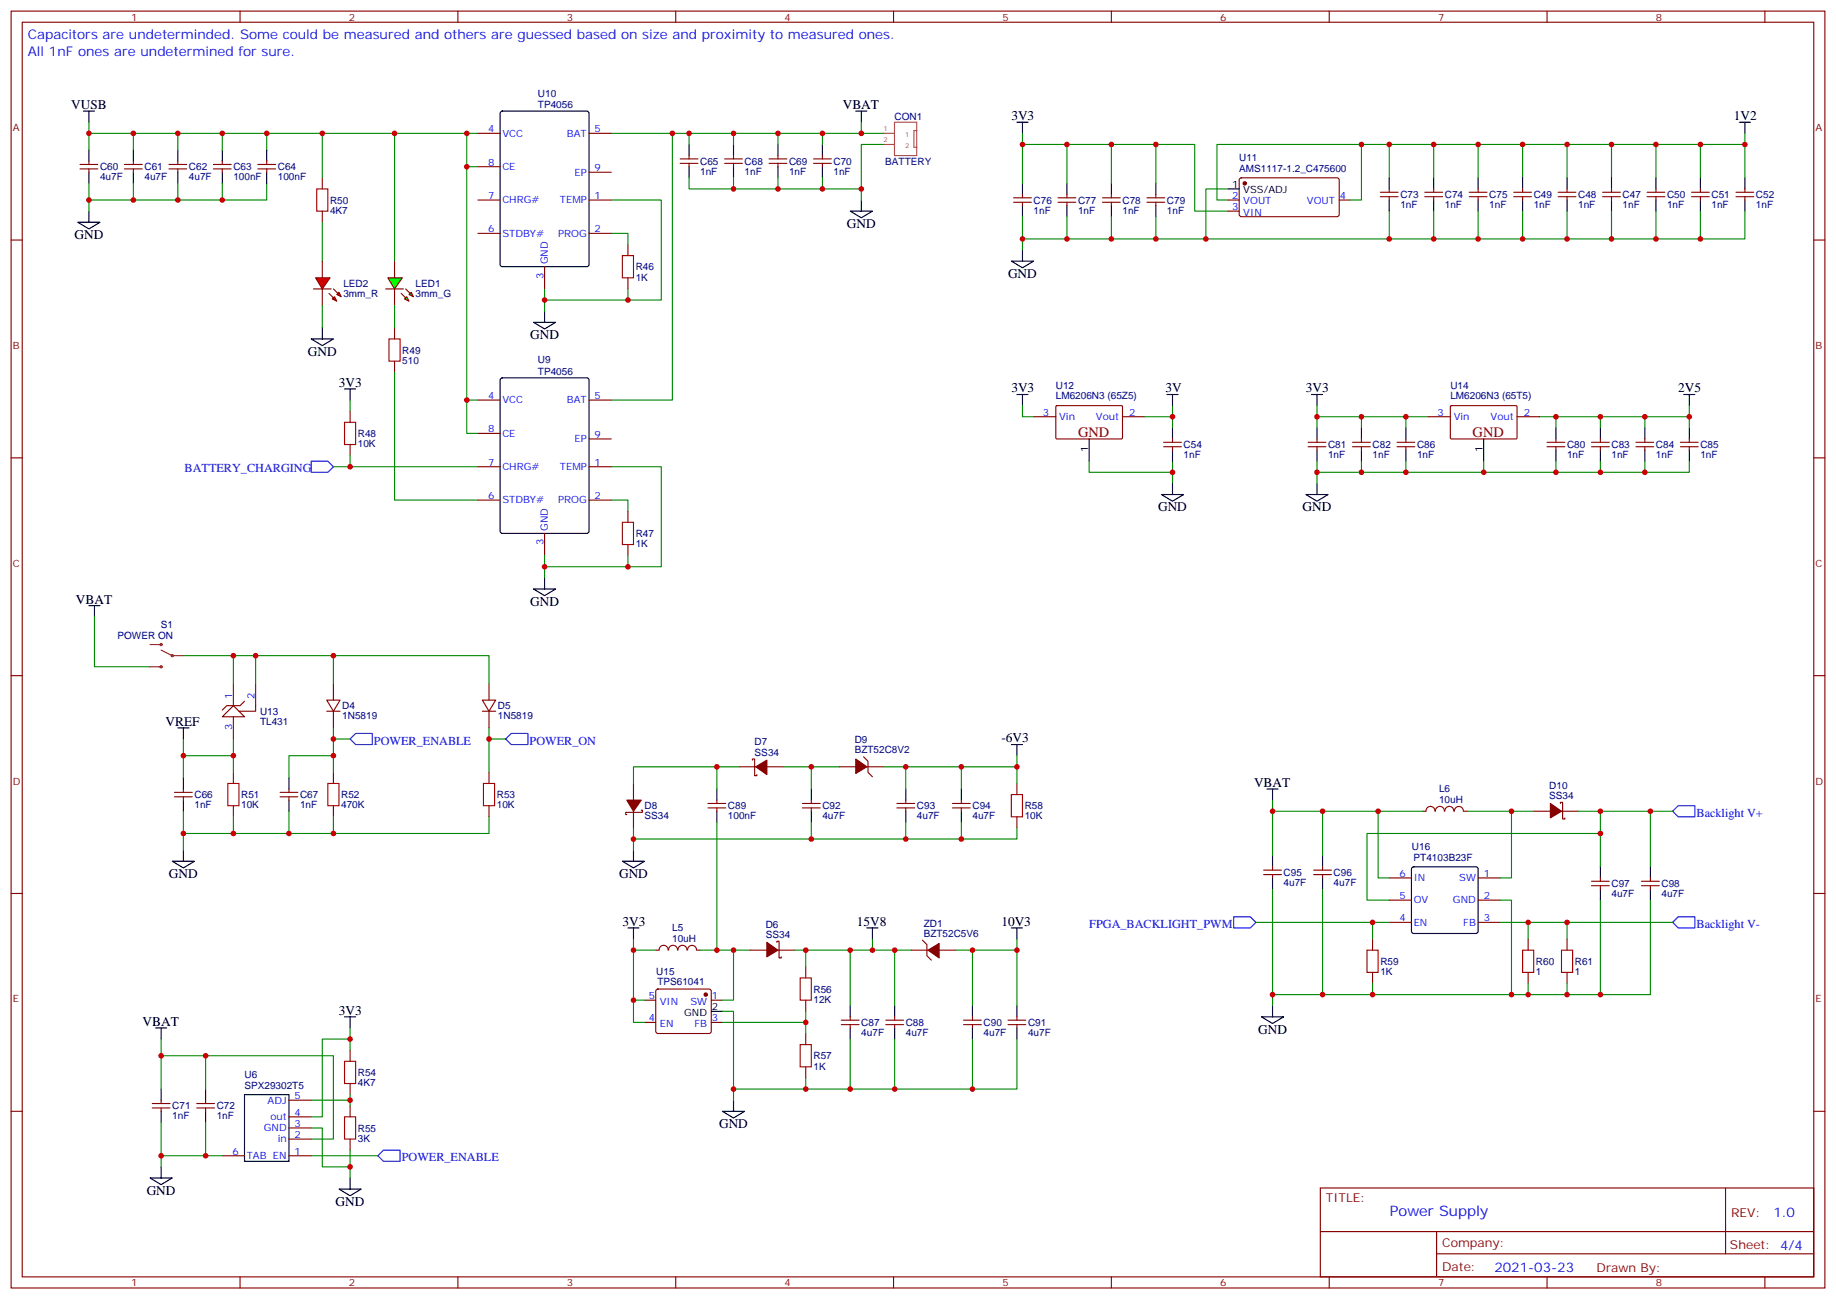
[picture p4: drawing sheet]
<svg xmlns="http://www.w3.org/2000/svg" width="583mm" height="413mm" viewBox="0 0 583 413" stroke-linecap="round" stroke-linejoin="round" font-family="sans-serif">
<g fill="none" stroke="#870000" stroke-width=".35">
<path d="M3.5 3.5h575.8v405.4h-575.8zM7.1 7.1h568.6v398.2h-568.6zM76.2 3.5v3.6M145.3 3.5v3.6M214.5 3.5v3.6M283.6 3.5v3.6M352.8 3.5v3.6M421.9 3.5v3.6M491.1 3.5v3.6M560.2 3.5v3.6M25.4 52.2h5.6M25.4 53.6h5.6"/>
<path d="M28.2 51.2v1M28.2 53.6v1.1M39.5 52.2h5.7M39.5 53.6h5.7M42.3 51.2v1M42.3 53.6v1.1M53.6 52.2h5.7M53.6 53.6h5.7M56.4 51.2v1M56.4 53.6v1.1M67.7 52.2h5.7M67.7 53.6h5.7"/>
<path d="M70.6 51.2v1M70.6 53.6v1.1M81.8 52.2h5.7M81.8 53.6h5.7M84.7 51.2v1M84.7 53.6v1.1M151.7 42.3h7M151.7 52.9h7M187 42.3h7M187 54.7h7M393.6 56.7l.5-.3 30.6 .1 .4 .7-.1 11.2-.6 .4-30.6-.1-.5-.6v-10.9zM483.3 60v1"/>
<path d="M497.4 60v1M511.5 60v1M525.6 60v1M539.8 60v1M553.9 60v1M3.5 76.2h3.6M151.7 63.5h7M151.7 74.1h7M187 63.5h7M187 74.1h7M199.3 77.6v3.5M389.8 63.5h3.5"/>
<path d="M389.8 67h3.5M425.1 63.5h3.5M480.5 61h5.6M480.5 62.4h5.6M483.3 62.4v1.1M494.6 61h5.6M494.6 62.4h5.6M497.4 62.4v1.1M508.7 61h5.6M508.7 62.4h5.6M511.5 62.4v1.1M522.8 61h5.7"/>
<path d="M522.8 62.4h5.7M525.6 62.4v1.1M536.9 61h5.7M536.9 62.4h5.7M539.8 62.4v1.1M551 61h5.7M551 62.4h5.7M553.9 62.4v1.1M575.7 76.2h3.6M172.9 84.7v7M199.3 88.2v3.5M111.1 130.5v3.6"/>
<path d="M151.7 127h7M151.7 137.6h7M187 127h7M187 139.3h7M328.1 132.3h7M335.2 128.9l.3-.1h20.6l.2 .3-.1 10.1-.2 .1h-20.7l-.2-.3zM356.3 132.3h7.1M372.2 139.3v1.1M3.5 145.3h3.6M111.1 141.1v3.5M151.7 148.2h7M151.7 158.8h7"/>
<path d="M187 148.2h7M187 158.8h7M369.4 140.4h5.6M369.4 141.8h5.6M372.2 141.8v1.1M575.7 145.3h3.6M172.9 169.3v7.1M199.3 162.3v3.5M199.3 172.9v3.5M3.5 214.5h3.6M575.7 214.5h3.6M3.5 283.6h3.6"/>
<path d="M575.7 283.6h3.6M3.5 352.8h3.6M91.7 358.1h7.1M91.7 349.3h7.1M91.7 354.5h7.1M575.7 352.8h3.6M70.6 366.9h7M91.7 366.9h7.1M91.7 361.6h7.1M419.1 377.1h156.6v28.2h-156.6zM547.7 377.1v20.9M419.1 391h156.5"/>
<path d="M456 398h119.6M456 391v14.1M76.2 405.3v3.6M145.3 405.3v3.6M214.5 405.3v3.6M283.6 405.3v3.6M352.8 405.3v3.6M421.9 405.3v3.6M491.1 405.3v3.6M560.2 405.3v3.6"/>
</g>
<path d="M283.9 38.8h7.1v10.6h-7.1zM280.5 42.3h3.4M280.5 45.9h3.4M291 41.5h-.9v5.2h.9" fill="none" stroke="#a64a4a" stroke-width=".35"/>
<circle cx="395.1" cy="58.2" r=".53" fill="#870000" stroke="#870000" stroke-width=".35"/>
<g fill="none" stroke="#000" stroke-width=".35">
<path d="M26.5 35.3h3.5M28.2 35.3v3.5M159 35.5l.5-.2h26.8l.6 .4 .1 48.3-.5 .6-27 .1-.7-.5-.1-48.2zM271.6 35.3h3.6M273.4 35.3v3.5M552.1 38.8h3.5M553.9 38.8v3.5M28.2 47.6v3.6M28.2 54.7v3.5M42.3 47.6v3.6M42.3 54.7v3.5M56.4 47.6v3.6"/>
<path d="M56.4 54.7v3.5M70.6 47.6v3.6M70.6 54.7v3.5M84.7 47.6v3.6M84.7 54.7v3.5M389.8 60h3.5M483.3 56.4v3.6M497.4 56.4v3.6M511.5 56.4v3.6M525.6 56.4v3.6M539.8 56.4v3.6M553.9 56.4v3.6"/>
<path d="M24.7 70.6h7l-3.5 2.1zM28.2 67v3.6M269.9 67h7l-3.5 2.1zM273.4 63.5v3.5M483.3 63.5v3.5M497.4 63.5v3.5M511.5 63.5v3.5M525.6 63.5v3.5M539.8 63.5v3.5M553.9 63.5v3.5M172.9 98.8v3.5M169.3 102.3h7.1l-3.5 2.1z"/>
<path d="M109.4 123.5h3.5M111.1 123.5v3.5M159 120.2l.5-.3h26.8l.6 .5 .1 48.2-.5 .7h-27l-.7-.4-.1-48.2zM322.8 125.2h3.5M324.6 125.2v3.6M345.7 139.3v7.1M370.4 125.2h3.5M372.2 125.2v3.6M372.2 135.8v3.5M368.7 157h7l-3.5 2.1zM372.2 142.9v3.5M372.2 153.5v3.5"/>
<path d="M169.3 187h7.1l-3.5 2.1zM172.9 183.4v3.6M56.4 231.1h3.6M58.2 231.1v3.5M77.6 347.5h14.1v21.2h-14.1z"/>
</g>
<g fill="none" stroke="#008700" stroke-width=".35">
<path d="M28.2 38.8v8.8M273.4 38.8v3.5M28.2 58.2v8.8M28.2 42.3h123.5M42.3 42.3v5.3M42.3 58.2v5.3M56.4 42.3v5.3M56.4 58.2v5.3M70.6 42.3v5.3M70.6 58.2v5.3M84.7 58.2v5.3h-56.5M84.7 42.3v5.3"/>
<path d="M148.2 42.3v95.3h3.5M148.2 52.9h3.5M194 42.3h86.5M213.4 42.3v84.7h-19.4M280.5 45.9h-7.1v17.6M483.3 45.9v10.5M497.4 45.9v10.5M511.5 45.9v10.5M525.6 45.9v10.5M539.8 45.9v10.5M194 74.1h5.3v3.5M483.3 67v8.8"/>
<path d="M497.4 67v8.8M511.5 67v8.8M525.6 67v8.8M539.8 67v8.8M553.9 67v8.8h-229.3M172.9 91.7v7.1M199.3 91.7v3.6h-26.4M111.1 127v3.5M148.2 127h3.5M324.6 128.8v3.5h3.5M363.4 132.3h8.8M372.2 128.8v7"/>
<path d="M105.8 148.2h45.9M111.1 144.6v3.6M194 158.8h5.3v3.5M345.7 146.4v3.5h26.5M372.2 146.4v7.1M172.9 176.4v7M199.3 176.4v3.5h-26.4"/>
</g>
<path d="M197.6 81.1h3.5v7.1h-3.5zM109.4 134.1h3.5v7h-3.5zM197.6 165.8h3.5v7.1h-3.5z" fill="none" stroke="#a10000" stroke-width=".35"/>
<path d="M98.8 146.4h5.3l1.7 1.8-1.7 1.7h-5.3z" fill="none" stroke="#00f" stroke-width=".35"/>
<path d="M123.1 88.2h4.6l-2.5 3.5z" fill="#0f0" stroke="#870000" stroke-width=".35"/>
<path d="M122.4 91.7h5.7z" fill="#f00" stroke="#870000" stroke-width=".35"/>
<g fill="#870000" stroke="#870000" stroke-width=".35">
<path d="M128.8 91.7l1.4 1.4z"/>
<path d="M127.4 93.1l1.4 1.4z"/>
</g>
<g fill="#0f0" stroke="#870000" stroke-width=".35">
<path d="M129.8 93.5l.7-.7 .7 1.4z"/>
<path d="M129.1 94.2l.7 1.4-1.4-.7z"/>
</g>
<path d="M125.2 82.9v5.3M125.2 91.7v5.3M125.2 104.1v3.5M125.2 114.7v3.5" fill="none" stroke="#870000" stroke-width=".35"/>
<path d="M125.2 42.3v40.6M194 63.5h15.9v31.8h-10.6M125.2 97v7.1M125.2 118.2v40.6h26.5M194 148.2h15.9v31.7h-10.6" fill="none" stroke="#008700" stroke-width=".35"/>
<path d="M123.5 107.6h3.5v7.1h-3.5z" fill="none" stroke="#a10000" stroke-width=".35"/>
<g fill="#f00" stroke="#870000" stroke-width=".35">
<path d="M100.2 88.2h4.6l-2.5 3.5z"/>
<path d="M99.5 91.7h5.6z"/>
</g>
<g fill="#870000" stroke="#870000" stroke-width=".35">
<path d="M105.8 91.7l1.4 1.4z"/>
<path d="M104.4 93.1l1.4 1.4z"/>
</g>
<g fill="#f00" stroke="#870000" stroke-width=".35">
<path d="M106.9 93.5l.7-.7 .7 1.4z"/>
<path d="M106.2 94.2l.7 1.4-1.4-.7z"/>
</g>
<path d="M102.3 56.4v3.6M102.3 67v3.6M102.3 82.9v5.3M102.3 91.7v5.3M105.8 217v5.3M155.2 217v5.3M103.7 222.3h4.2l-2.1 3.5zM103.7 225.8h4.2M105.8 225.8v5.3M153.1 222.3h4.2l-2.1 3.5zM153.1 225.8h4.2M155.2 225.8v5.3" fill="none" stroke="#870000" stroke-width=".35"/>
<path d="M100.5 60h3.6v7h-3.6z" fill="none" stroke="#a10000" stroke-width=".35"/>
<path d="M102.3 42.3v14.1M102.3 70.6v12.3M102.3 97v7.1M30 195.8v15.9h17.6" fill="none" stroke="#008700" stroke-width=".35"/>
<path d="M98.8 107.6h7l-3.5 2.1zM102.3 104.1v3.5M28.2 192.3h3.5M30 192.3v3.5" fill="none" stroke="#000" stroke-width=".35"/>
<g fill="none" stroke="#8c2424" stroke-width=".35">
<path d="M47.6 211.7h3.6M47.6 204.6h3.6M51.2 206.4l3.5 1.7h3.5"/>
<circle cx="51.2" cy="204.6" r=".35"/>
<circle cx="51.2" cy="211.7" r=".35"/>
<circle cx="54.7" cy="208.1" r=".35"/>
</g>
<path d="M74.1 224l3.5 3.5h-7z" fill="#fff" stroke="#870000" stroke-width=".35"/>
<g fill="none" stroke="#870000" stroke-width=".35">
<path d="M215.9 50.4h5.6M215.9 51.9h5.6M218.7 49.4v1M218.7 51.9v1M230 50.4h5.7M230 51.9h5.7M232.8 49.4v1M232.8 51.9v1M244.1 50.4h5.7M244.1 51.9h5.7M246.9 49.4v1M246.9 51.9v1"/>
<path d="M258.2 50.4h5.7M258.2 51.9h5.7M261.1 49.4v1M261.1 51.9v1M441 60v1M455.1 60v1M469.2 60v1M321.7 62.8h5.7M321.7 64.2h5.7M324.6 61.7v1.1M324.6 64.2v1.1M335.8 62.8h5.7"/>
<path d="M335.8 64.2h5.7M338.7 61.7v1.1M338.7 64.2v1.1M350 62.8h5.6M350 64.2h5.6M352.8 61.7v1.1M352.8 64.2v1.1M364.1 62.8h5.6M364.1 64.2h5.6M366.9 61.7v1.1M366.9 64.2v1.1M438.1 61h5.7"/>
<path d="M438.1 62.4h5.7M441 62.4v1.1M452.3 61h5.6M452.3 62.4h5.6M455.1 62.4v1.1M466.4 61h5.6M466.4 62.4h5.6M469.2 62.4v1.1M418 139.3v1.1M432.2 139.3v1.1M453.3 132.3h7.1M460.4 128.9l.3-.1h20.7l.1 .3v10.1l-.3 .1h-20.7l-.1-.3z"/>
<path d="M481.5 132.3h7.1M493.9 139.3v1.1M508 139.3v1.1M522.1 139.3v1.1M536.2 139.3v1.1M415.2 140.4h5.7M415.2 141.8h5.7M418 141.8v1.1M429.3 140.4h5.7M429.3 141.8h5.7M432.2 141.8v1.1M491.1 140.4h5.6"/>
<path d="M491.1 141.8h5.6M493.9 141.8v1.1M505.2 140.4h5.6M505.2 141.8h5.6M508 141.8v1.1M519.3 140.4h5.6M519.3 141.8h5.6M522.1 141.8v1.1M533.4 140.4h5.6M533.4 141.8h5.6M536.2 141.8v1.1M74.1 217v7"/>
<path d="M81.1 217v8.8h-5.3M74.1 227.5v7.1M77.6 222.6l-1.4 1.4h-4.2l-1.4 1.4M55.4 251.5h5.6M55.4 252.9h5.6M58.2 250.5v1M58.2 252.9v1.1M74.1 245.2v3.5M74.1 255.8v3.5M88.9 251.5h5.6M88.9 252.9h5.6M91.7 250.5v1"/>
<path d="M91.7 252.9v1.1M105.8 245.2v3.5M105.8 255.8v3.5M155.2 245.2v3.5M155.2 255.8v3.5M246.6 299.2v-.4h.7v5.3h.7v-.4M204.6 317.5h3.5M208.4 314.2l.4-.2h16.3l.5 .2 .2 .5v12.7l-.3 .5-.4 .2h-16.3l-.5-.3-.2-.4v-12.7zM225.8 317.5h3.5M238.1 301.6h5.3M246.9 301.6h5.3M111.1 333.4v3.5"/>
<path d="M204.6 324.6h3.5M225.8 324.6h3.5M48.3 350.3h5.7M48.3 351.7h5.7M51.2 349.3v1M51.2 351.7v1.1M62.4 350.3h5.7M62.4 351.7h5.7M65.3 349.3v1M65.3 351.7v1.1M111.1 344v3.5M111.1 351v3.5"/>
<path d="M111.1 361.6v3.5"/>
</g>
<g fill="none" stroke="#000" stroke-width=".35">
<path d="M322.8 38.8h3.5M324.6 38.8v3.5M218.7 45.9v3.5M218.7 52.9v3.5M232.8 45.9v3.5M232.8 52.9v3.5M246.9 45.9v3.5M246.9 52.9v3.5M261.1 45.9v3.5M261.1 52.9v3.5M324.6 58.2v3.5M338.7 58.2v3.5"/>
<path d="M352.8 58.2v3.5M366.9 58.2v3.5M441 56.4v3.6M455.1 56.4v3.6M469.2 56.4v3.6M324.6 65.3v3.5M324.6 79.4v3.5M338.7 65.3v3.5M352.8 65.3v3.5M366.9 65.3v3.5M441 63.5v3.5M455.1 63.5v3.5"/>
<path d="M469.2 63.5v3.5M321 82.9h7.1l-3.5 2.1zM416.3 125.2h3.5M418 125.2v3.6M418 135.8v3.5M432.2 135.8v3.5M471 139.3v7.1M493.9 135.8v3.5M508 135.8v3.5M522.1 135.8v3.5M534.5 125.2h3.5M536.2 125.2v3.6"/>
<path d="M536.2 135.8v3.5M414.5 157h7.1l-3.6 2.1zM418 142.9v3.5M418 153.5v3.5M432.2 142.9v3.5M493.9 142.9v3.5M508 142.9v3.5M522.1 142.9v3.5M536.2 142.9v3.5M58.2 246.9v3.6M58.2 254v3.5M91.7 246.9v3.6"/>
<path d="M91.7 254v3.5M54.7 273.4h7l-3.5 2.1zM58.2 269.9v3.5M49.4 326.3h3.5M51.2 326.3v3.5M109.4 322.8h3.5M111.1 322.8v3.5M225.8 321h3.5M51.2 345.7v3.6M51.2 352.8v3.5M65.3 345.7v3.6M65.3 352.8v3.5"/>
<path d="M47.6 373.9h7.1l-3.5 2.2zM51.2 370.4v3.5M107.6 377.5h7.1l-3.6 2.1zM111.1 373.9v3.6"/>
</g>
<path d="M72.3 248.7h3.5v7.1h-3.5zM104.1 248.7h3.5v7.1h-3.5zM153.5 248.7h3.5v7.1h-3.5zM109.4 336.9h3.5v7.1h-3.5zM109.4 354.5h3.5v7.1h-3.5z" fill="none" stroke="#a10000" stroke-width=".35"/>
<g fill="none" stroke="#008700" stroke-width=".35">
<path d="M218.7 56.4v3.6h54.7M218.7 42.3v3.6M232.8 42.3v3.6M232.8 56.4v3.6M246.9 42.3v3.6M246.9 56.4v3.6M261.1 42.3v3.6M261.1 56.4v3.6M324.6 45.9h54.6v21.1h10.6M324.6 42.3v15.9M338.7 45.9v12.3M352.8 45.9v12.3"/>
<path d="M366.9 45.9v12.3M389.8 60h-7v15.8M432.2 45.9v17.6h-3.6M441 45.9v10.5M455.1 45.9v10.5M469.2 45.9v10.5M553.9 45.9h-167.6v17.6h3.5M553.9 42.3v14.1M324.6 68.8v10.6M338.7 68.8v7M352.8 68.8v7M366.9 68.8v7"/>
<path d="M441 67v8.8M455.1 67v8.8M469.2 67v8.8M418 132.3h35.3M418 128.8v7M432.2 132.3v3.5M488.6 132.3h47.6M493.9 132.3v3.5M508 132.3v3.5M522.1 132.3v3.5M536.2 128.8v7M418 146.4v7.1"/>
<path d="M432.2 146.4v3.5M471 146.4v3.5M493.9 146.4v3.5M508 146.4v3.5M522.1 146.4v3.5M536.2 146.4v3.5h-118.2M58.2 208.1h97v8.9M74.1 208.1v8.9M81.1 208.1v8.9M105.8 208.1v8.9M58.2 234.6v12.3M58.2 239.9h15.9"/>
<path d="M74.1 234.6v10.6M105.8 239.9h-14.1v7M105.8 231.1v14.1M105.8 234.6h5.3M155.2 234.6h5.3M155.2 231.1v14.1M58.2 257.5v12.4M74.1 259.3v5.3M91.7 257.5v7.1M105.8 259.3v5.3M155.2 259.3v5.3h-97M51.2 335.1h54.6v26.5h-7"/>
<path d="M51.2 329.8v15.9M65.3 335.1v10.6M111.1 329.8h-8.8v24.7h-3.5M111.1 326.3v7.1M51.2 356.3v14.1M65.3 356.3v10.6M98.8 358.1h3.5v12.3h8.8M98.8 349.3h12.3M111.1 347.5v3.5M51.2 366.9h19.4M98.8 366.9h21.1M111.1 365.1v8.8"/>
</g>
<path d="M111.1 234.6l1.8-1.8h5.3v3.6h-5.3zM162.3 232.8h5.3v3.6h-5.3l-1.8-1.8zM121.7 365.1h5.3v3.6h-5.3l-1.8-1.8z" fill="none" stroke="#00f" stroke-width=".35"/>
<g fill="#870000" stroke="#870000" stroke-width=".35">
<path d="M243.4 299.2l3.5 2.4-3.5 2.1z"/>
<circle cx="224" cy="315.7" r=".53"/>
</g>
<path d="M448.3 275.4l.4-.2h19.8l.5 .2 .2 .5v19.7l-.2 .5-.5 .2h-19.8l-.5-.2-.2-.5v-19.7z" fill="#fff" stroke="#000" stroke-width=".35"/>
<g fill="none" stroke="#870000" stroke-width=".35">
<path d="M446.3 139.3v1.1M443.4 140.4h5.7M443.4 141.8h5.7M446.3 141.8v1.1M201.1 248.7v5.3M201.1 257.5v5.3M203.6 257.2h.3v.7h-5.3v.7h.4M224.7 255.1h5.7M224.7 256.5h5.7M227.5 254v1.1M227.5 256.5v1M234.6 243.4h5.3"/>
<path d="M238.8 241.3v-.4h.7v5.3h.7v-.3M243.4 243.4h5.3M254.7 255.1h5.6M254.7 256.5h5.6M257.5 254v1.1M257.5 256.5v1M266.3 243.4h5.3M274.1 240.2l1.4 1.5v3.5l1.4 1.4M275.2 243.4h5.3M284.7 255.1h5.6M284.7 256.5h5.6M287.5 254v1.1"/>
<path d="M287.5 256.5v1M302.3 255.1h5.7M302.3 256.5h5.7M305.2 254v1.1M305.2 256.5v1M322.8 248.7v3.5M322.8 259.3v3.5M455.5 257.5a1.41 1.41 0 0 0-1.4-1.5 1.41 1.41 0 0 0-1.4 1.5h-1.1M455.6 257.5a1.41 1.41 0 0 1 1.5-1.5 1.41 1.41 0 0 1 1.4 1.5M458.6 257.5a1.41 1.41 0 0 1 1.4-1.5 1.41 1.41 0 0 1 1.4 1.5M461.7 257.5a1.41 1.41 0 0 1 1.4-1.5 1.41 1.41 0 0 1 1.4 1.5M464.6 257.5h1.1"/>
<path d="M486.8 257.5h5.3M495.3 255.1v-.4h.7v5.3h.7v-.4M495.7 257.5h5.2M401.1 276.2h5.7M401.1 277.6h5.7M403.9 275.2v1M403.9 277.6v1.1M417 276.2h5.6M417 277.6h5.6M419.8 275.2v1M419.8 277.6v1.1M441 278.7h7"/>
<path d="M469.2 278.7h7M505.2 279.8h5.6M508 278.7v1.1M521.1 279.8h5.6M523.9 278.7v1.1M292.8 298.5l1.4 1.4v3.5l1.4 1.4M435.7 298.1v3.5M441 285.8h7M441 292.8h7M469.2 285.8h7M469.2 292.8h7M485.1 298.1v3.5"/>
<path d="M497.4 298.1v3.5M505.2 281.2h5.6M508 281.2v1M521.1 281.2h5.6M523.9 281.2v1M208.1 301.6h1.1M209.2 301.6a1.41 1.41 0 0 1 1.4-1.5 1.41 1.41 0 0 1 1.4 1.5M212.2 301.6a1.41 1.41 0 0 1 1.4-1.5 1.41 1.41 0 0 1 1.4 1.5M215.2 301.6a1.41 1.41 0 0 1 1.4-1.5 1.41 1.41 0 0 1 1.4 1.5M218.3 301.6a1.41 1.41 0 0 1 1.4-1.5 1.41 1.41 0 0 1 1.4 1.5M221.2 301.6h1M255.8 306.9v3.5"/>
<path d="M255.8 317.5v3.5M289.3 301.6h5.3M298.1 301.6h5.3M435.7 308.7v3.5M485.1 308.7v3.5M497.4 308.7v3.5M255.8 328.1v3.5M255.8 338.7v3.5M267.1 323.9h5.6M267.1 325.3h5.6M269.9 322.8v1.1M269.9 325.3v1"/>
<path d="M281.2 323.9h5.6M281.2 325.3h5.6M284 322.8v1.1M284 325.3v1M305.9 323.9h5.6M305.9 325.3h5.6M308.7 322.8v1.1M308.7 325.3v1M320 323.9h5.6M320 325.3h5.6M322.8 322.8v1.1M322.8 325.3v1"/>
</g>
<g fill="none" stroke="#000" stroke-width=".35">
<path d="M446.3 135.8v3.5M446.3 142.9v3.5M321 236.4h3.6M322.8 236.4v3.5M227.5 250.5v3.5M227.5 257.5v3.6M257.5 250.5v3.5M257.5 257.5v3.6M287.5 250.5v3.5M287.5 257.5v3.6M305.2 250.5v3.5M305.2 257.5v3.6"/>
<path d="M402.2 250.5h3.5M403.9 250.5v3.5M197.6 273.4h7l-3.5 2.1zM201.1 269.9v3.5M403.9 271.6v3.6M403.9 278.7v3.5M419.8 271.6v3.6M419.8 278.7v3.5M508 275.2v3.5M523.9 275.2v3.5M199.3 294.6h3.5M201.1 294.6v3.5"/>
<path d="M275.2 294.6h3.5M276.9 294.6v3.5M321 294.6h3.6M322.8 294.6v3.5M508 282.2v3.6M523.9 282.2v3.6M269.9 319.3v3.5M284 319.3v3.5M308.7 319.3v3.5M322.8 319.3v3.5M403.9 319.3v3.5M269.9 326.3v3.5"/>
<path d="M284 326.3v3.5M308.7 326.3v3.5M322.8 326.3v3.5M400.4 322.8h7.1l-3.6 2.1zM229.3 352.8h7.1l-3.6 2.1zM232.8 349.3v3.5"/>
</g>
<g fill="none" stroke="#008700" stroke-width=".35">
<path d="M446.3 132.3v3.5M446.3 146.4v3.5M322.8 239.9v8.8M227.5 243.4v7.1M234.6 243.4h-33.5v5.3M248.7 243.4h17.6M257.5 243.4v7.1M280.5 243.4h42.3M287.5 243.4v7.1M305.2 243.4v7.1M403.9 254v17.6M403.9 257.5h47.7"/>
<path d="M419.8 257.5v14.1M437.4 257.5v21.2h3.6M465.7 257.5h21.1M479.8 257.5v21.2h-3.6M500.9 257.5h30M508 257.5v17.7M523.9 257.5v17.7M201.1 262.8v7.1M227.5 261.1v40.5M257.5 261.1v5.2M287.5 261.1v5.2M305.2 261.1v5.2"/>
<path d="M322.8 262.8v3.5h-121.7M508 264.6h-74.1v21.2h7.1M201.1 298.1v26.5h3.5M276.9 298.1v3.5M322.8 298.1v21.2M398.6 292.8h42.4M403.9 282.2v37.1M419.8 282.2v33.5M435.7 292.8v5.3M476.2 285.8h3.6v29.9M476.2 292.8h54.7M485.1 292.8v5.3"/>
<path d="M497.4 292.8v5.3M508 285.8v29.9M523.9 285.8v29.9h-120M201.1 317.5h3.5M201.1 301.6h7M222.2 301.6h15.9M232.8 301.6v15.9h-3.5M252.2 301.6h37.1M255.8 301.6v5.3M269.9 301.6v17.7M284 301.6v17.7M303.4 301.6h19.4"/>
<path d="M308.7 301.6v17.7M435.7 312.2v3.5M485.1 312.2v3.5M497.4 312.2v3.5M229.3 321h3.5v28.3M229.3 324.6h26.5M255.8 321v7.1M269.9 329.8v15.9M284 329.8v15.9M308.7 329.8v15.9M322.8 329.8v15.9h-90M255.8 342.2v3.5"/>
</g>
<path d="M321 252.2h3.6v7.1h-3.6zM254 310.4h3.5v7.1h-3.5zM433.9 301.6h3.5v7.1h-3.5zM483.3 301.6h3.5v7.1h-3.5zM495.7 301.6h3.5v7.1h-3.5zM254 331.6h3.5v7.1h-3.5z" fill="none" stroke="#a10000" stroke-width=".35"/>
<g fill="#870000" stroke="#870000" stroke-width=".35">
<path d="M294.6 301.6l3.5-2.1v4.6z"/>
<path d="M239.9 243.4l3.5-2.1v4.6z"/>
<path d="M199 254h4.6l-2.5 3.5z"/>
<path d="M271.6 240.9l3.6 2.5-3.6 2.1z"/>
<path d="M492.1 255.1l3.6 2.4-3.6 2.1z"/>
</g>
<path d="M532.7 255.8h5.3v3.5h-5.3l-1.8-1.8zM391.6 291h5.3l1.7 1.8-1.7 1.8h-5.3zM532.7 291h5.3v3.6h-5.3l-1.8-1.8z" fill="none" stroke="#00f" stroke-width=".35"/>
<g fill="#c00">
<circle cx="511.5" cy="75.8" r=".88"/>
<circle cx="497.4" cy="75.8" r=".88"/>
<circle cx="525.6" cy="75.8" r=".88"/>
<circle cx="539.8" cy="75.8" r=".88"/>
<circle cx="372.2" cy="132.3" r=".88"/>
<circle cx="372.2" cy="149.9" r=".88"/>
<circle cx="28.2" cy="63.5" r=".88"/>
<circle cx="42.3" cy="63.5" r=".88"/>
<circle cx="273.4" cy="42.3" r=".88"/>
<circle cx="70.6" cy="63.5" r=".88"/>
<circle cx="56.4" cy="63.5" r=".88"/>
<circle cx="213.4" cy="42.3" r=".88"/>
<circle cx="172.9" cy="95.2" r=".88"/>
<circle cx="172.9" cy="179.9" r=".88"/>
<circle cx="28.2" cy="42.3" r=".88"/>
<circle cx="56.4" cy="42.3" r=".88"/>
<circle cx="42.3" cy="42.3" r=".88"/>
<circle cx="70.6" cy="42.3" r=".88"/>
<circle cx="84.7" cy="42.3" r=".88"/>
<circle cx="111.1" cy="148.2" r=".88"/>
<circle cx="125.2" cy="42.3" r=".88"/>
<circle cx="199.3" cy="179.9" r=".88"/>
<circle cx="199.3" cy="95.2" r=".88"/>
<circle cx="102.3" cy="42.3" r=".88"/>
<circle cx="148.2" cy="42.3" r=".88"/>
<circle cx="148.2" cy="52.9" r=".88"/>
<circle cx="148.2" cy="127" r=".88"/>
<circle cx="74.1" cy="239.9" r=".88"/>
<circle cx="58.2" cy="239.9" r=".88"/>
<circle cx="105.8" cy="239.9" r=".88"/>
<circle cx="105.8" cy="234.6" r=".88"/>
<circle cx="74.1" cy="208.1" r=".88"/>
<circle cx="81.1" cy="208.1" r=".88"/>
<circle cx="105.8" cy="208.1" r=".88"/>
<circle cx="74.1" cy="264.6" r=".88"/>
<circle cx="91.7" cy="264.6" r=".88"/>
<circle cx="105.8" cy="264.6" r=".88"/>
<circle cx="58.2" cy="264.6" r=".88"/>
<circle cx="155.2" cy="234.6" r=".88"/>
<circle cx="218.7" cy="42.3" r=".88"/>
<circle cx="232.8" cy="42.3" r=".88"/>
<circle cx="246.9" cy="42.3" r=".88"/>
<circle cx="261.1" cy="42.3" r=".88"/>
<circle cx="273.4" cy="60" r=".88"/>
<circle cx="261.1" cy="60" r=".88"/>
<circle cx="246.9" cy="60" r=".88"/>
<circle cx="232.8" cy="60" r=".88"/>
<circle cx="51.2" cy="366.9" r=".88"/>
<circle cx="65.3" cy="366.9" r=".88"/>
<circle cx="51.2" cy="335.1" r=".88"/>
<circle cx="65.3" cy="335.1" r=".88"/>
<circle cx="111.1" cy="349.2" r=".88"/>
<circle cx="111.1" cy="329.8" r=".88"/>
<circle cx="111.1" cy="370.4" r=".88"/>
<circle cx="483.3" cy="75.8" r=".88"/>
<circle cx="441" cy="75.8" r=".88"/>
<circle cx="455.1" cy="75.8" r=".88"/>
<circle cx="469.2" cy="75.8" r=".88"/>
<circle cx="553.9" cy="45.9" r=".88"/>
<circle cx="539.8" cy="45.9" r=".88"/>
<circle cx="525.6" cy="45.9" r=".88"/>
<circle cx="511.5" cy="45.9" r=".88"/>
<circle cx="497.4" cy="45.9" r=".88"/>
<circle cx="483.3" cy="45.9" r=".88"/>
<circle cx="469.2" cy="45.9" r=".88"/>
<circle cx="455.1" cy="45.9" r=".88"/>
<circle cx="441" cy="45.9" r=".88"/>
<circle cx="432.2" cy="45.9" r=".88"/>
<circle cx="324.6" cy="75.8" r=".88"/>
<circle cx="382.8" cy="75.8" r=".88"/>
<circle cx="338.7" cy="75.8" r=".88"/>
<circle cx="352.8" cy="75.8" r=".88"/>
<circle cx="366.9" cy="75.8" r=".88"/>
<circle cx="324.6" cy="45.9" r=".88"/>
<circle cx="366.9" cy="45.9" r=".88"/>
<circle cx="352.8" cy="45.9" r=".88"/>
<circle cx="338.7" cy="45.9" r=".88"/>
<circle cx="418" cy="132.3" r=".88"/>
<circle cx="432.2" cy="132.3" r=".88"/>
<circle cx="418" cy="149.9" r=".88"/>
<circle cx="432.2" cy="149.9" r=".88"/>
<circle cx="471" cy="149.9" r=".88"/>
<circle cx="493.9" cy="149.9" r=".88"/>
<circle cx="508" cy="149.9" r=".88"/>
<circle cx="522.1" cy="149.9" r=".88"/>
<circle cx="493.9" cy="132.3" r=".88"/>
<circle cx="536.2" cy="132.3" r=".88"/>
<circle cx="522.1" cy="132.3" r=".88"/>
<circle cx="508" cy="132.3" r=".88"/>
<circle cx="446.3" cy="132.3" r=".88"/>
<circle cx="446.3" cy="149.9" r=".88"/>
<circle cx="201.1" cy="317.5" r=".88"/>
<circle cx="201.1" cy="301.6" r=".88"/>
<circle cx="232.8" cy="301.6" r=".88"/>
<circle cx="227.5" cy="301.6" r=".88"/>
<circle cx="232.8" cy="345.7" r=".88"/>
<circle cx="255.8" cy="345.7" r=".88"/>
<circle cx="269.9" cy="345.7" r=".88"/>
<circle cx="255.8" cy="324.6" r=".88"/>
<circle cx="269.9" cy="301.6" r=".88"/>
<circle cx="276.9" cy="301.6" r=".88"/>
<circle cx="255.8" cy="301.6" r=".88"/>
<circle cx="284" cy="301.6" r=".88"/>
<circle cx="308.7" cy="345.7" r=".88"/>
<circle cx="284" cy="345.7" r=".88"/>
<circle cx="322.8" cy="301.6" r=".88"/>
<circle cx="308.7" cy="301.6" r=".88"/>
<circle cx="227.5" cy="243.4" r=".88"/>
<circle cx="257.5" cy="243.4" r=".88"/>
<circle cx="322.8" cy="243.4" r=".88"/>
<circle cx="305.2" cy="243.4" r=".88"/>
<circle cx="287.5" cy="243.4" r=".88"/>
<circle cx="201.1" cy="266.3" r=".88"/>
<circle cx="305.2" cy="266.3" r=".88"/>
<circle cx="287.5" cy="266.3" r=".88"/>
<circle cx="257.5" cy="266.3" r=".88"/>
<circle cx="435.7" cy="292.8" r=".88"/>
<circle cx="485.1" cy="292.8" r=".88"/>
<circle cx="497.4" cy="292.8" r=".88"/>
<circle cx="403.9" cy="315.7" r=".88"/>
<circle cx="479.8" cy="315.7" r=".88"/>
<circle cx="508" cy="315.7" r=".88"/>
<circle cx="435.7" cy="315.7" r=".88"/>
<circle cx="485.1" cy="315.7" r=".88"/>
<circle cx="497.4" cy="315.7" r=".88"/>
<circle cx="419.8" cy="315.7" r=".88"/>
<circle cx="403.9" cy="257.5" r=".88"/>
<circle cx="419.8" cy="257.5" r=".88"/>
<circle cx="437.4" cy="257.5" r=".88"/>
<circle cx="479.8" cy="257.5" r=".88"/>
<circle cx="508" cy="257.5" r=".88"/>
<circle cx="523.9" cy="257.5" r=".88"/>
<circle cx="508" cy="264.6" r=".88"/>
</g>
<g font-size="4.6" fill="#800">
<text x="342.2" y="138.6">GND</text>
<text x="467.4" y="138.6">GND</text>
</g>
<text font-size="4.6" fill="#00f" x="441.2" y="386.1">Power Supply</text>
<g font-size="4.2" fill="#00f">
<text x="8.8" y="12.3">Capacitors are undeterminded. Some could be measured and others are guessed based on size and proximity to measured ones.</text>
<text x="8.8" y="17.6">All 1nF ones are undetermined for sure.</text>
<text x="562.9" y="386.4">1.0</text>
<text x="474.4" y="403.7">2021-03-23</text>
</g>
<g font-size="4.2">
<text x="22.6" y="34.6">VUSB</text>
<text x="267.5" y="34.6">VBAT</text>
<text x="321" y="38.1">3V3</text>
<text x="550.3" y="38.1">1V2</text>
<text x="23.6" y="75.8">GND</text>
<text x="268.8" y="72.3">GND</text>
<text x="320" y="88.2">GND</text>
<text x="168.3" y="107.6">GND</text>
<text x="97.7" y="112.9">GND</text>
<text x="107.6" y="122.8">3V3</text>
<text x="321" y="124.5">3V3</text>
<text x="369.9" y="124.6">3V</text>
<text x="414.5" y="124.5">3V3</text>
<text x="532.7" y="124.5">2V5</text>
<text x="367.6" y="162.3">GND</text>
<text x="413.5" y="162.3">GND</text>
<text x="24.1" y="191.6">VBAT</text>
<text x="168.3" y="192.3">GND</text>
<text x="52.6" y="230.4">VREF</text>
<text x="317.9" y="235.7">-6V3</text>
<text x="398" y="249.8">VBAT</text>
<text x="53.6" y="278.7">GND</text>
<text x="196.5" y="278.7">GND</text>
<text x="197.6" y="293.9">3V3</text>
<text x="272" y="293.9">15V8</text>
<text x="317.9" y="293.9">10V3</text>
<text x="107.6" y="322.1">3V3</text>
<text x="45.3" y="325.6">VBAT</text>
<text x="399.3" y="328.1">GND</text>
<text x="228.2" y="358.1">GND</text>
<text x="46.6" y="379.2">GND</text>
<text x="106.5" y="382.8">GND</text>
</g>
<g font-size="3.9" fill="#00f">
<text x="58.6" y="149.9">BATTERY_CHARGING</text>
<text x="118.7" y="236.4">POWER_ENABLE</text>
<text x="168.1" y="236.4">POWER_ON</text>
<text x="538.5" y="259.3">Backlight V+</text>
<text x="345.8" y="294.6">FPGA_BACKLIGHT_PWM</text>
<text x="538.5" y="294.6">Backlight V-</text>
<text x="127.5" y="368.7">POWER_ENABLE</text>
</g>
<g font-size="3.9" fill="#800">
<text x="420.9" y="381.7">TITLE:</text>
<text x="549.5" y="386.4">REV:</text>
<text x="457.8" y="395.9">Company:</text>
<text x="549.1" y="396.5">Sheet: 4/4</text>
<text x="457.8" y="403.6">Date:</text>
<text x="506.8" y="403.7">Drawn By:</text>
</g>
<g font-size="3.2" fill="#800">
<text x="41.6" y="6.5">1</text>
<text x="110.8" y="6.5">2</text>
<text x="179.9" y="6.5">3</text>
<text x="249.1" y="6.5">4</text>
<text x="318.2" y="6.5">5</text>
<text x="387.3" y="6.5">6</text>
<text x="456.5" y="6.5">7</text>
<text x="525.6" y="6.5">8</text>
<text x="4.1" y="41.6">A</text>
<text x="576.3" y="41.6">A</text>
<text x="4.1" y="110.8">B</text>
<text x="576.3" y="110.8">B</text>
<text x="4.1" y="179.9">C</text>
<text x="576.3" y="179.9">C</text>
<text x="4.1" y="249.1">D</text>
<text x="576.3" y="249.1">D</text>
<text x="4.1" y="318.2">E</text>
<text x="576.3" y="318.2">E</text>
<text x="41.6" y="408.3">1</text>
<text x="110.8" y="408.3">2</text>
<text x="179.9" y="408.3">3</text>
<text x="249.1" y="408.3">4</text>
<text x="318.2" y="408.3">5</text>
<text x="387.3" y="408.3">6</text>
<text x="456.5" y="408.3">7</text>
<text x="525.6" y="408.3">8</text>
</g>
<g font-size="3.2" fill="#000080">
<text x="170.8" y="34.2">TP4056</text>
<text x="170.8" y="30.7">U10</text>
<text x="284" y="38.2">CON1</text>
<text x="222.2" y="52.3">C65</text>
<text x="236.4" y="52.3">C68</text>
<text x="250.5" y="52.3">C69</text>
<text x="264.6" y="52.3">C70</text>
<text x="281" y="52.3">BATTERY</text>
<text x="393.3" y="51.2">U11</text>
<text x="31.7" y="57.3">4u7F</text>
<text x="31.7" y="54">C60</text>
<text x="45.9" y="57.3">4u7F</text>
<text x="45.9" y="54">C61</text>
<text x="60" y="57.3">4u7F</text>
<text x="60" y="54">C62</text>
<text x="74.1" y="57.3">100nF</text>
<text x="74.1" y="54">C63</text>
<text x="88.2" y="57.3">100nF</text>
<text x="88.2" y="54">C64</text>
<text x="222.2" y="55.5">1nF</text>
<text x="236.4" y="55.5">1nF</text>
<text x="250.5" y="55.5">1nF</text>
<text x="264.6" y="55.5">1nF</text>
<text x="393.3" y="54.7">AMS1117-1.2_C475600</text>
<text x="104.8" y="64.7">R50</text>
<text x="328.1" y="64.6">C76</text>
<text x="342.2" y="64.6">C77</text>
<text x="356.3" y="64.6">C78</text>
<text x="370.4" y="64.6">C79</text>
<text x="444.5" y="62.9">C73</text>
<text x="458.6" y="62.9">C74</text>
<text x="472.7" y="62.9">C75</text>
<text x="486.8" y="62.9">C49</text>
<text x="500.9" y="62.9">C48</text>
<text x="515.1" y="62.9">C47</text>
<text x="529.2" y="62.9">C50</text>
<text x="543.3" y="62.9">C51</text>
<text x="557.4" y="62.9">C52</text>
<text x="104.8" y="67.9">4K7</text>
<text x="328.1" y="67.9">1nF</text>
<text x="342.2" y="67.9">1nF</text>
<text x="356.3" y="67.9">1nF</text>
<text x="370.4" y="67.9">1nF</text>
<text x="444.5" y="66.1">1nF</text>
<text x="458.6" y="66.1">1nF</text>
<text x="472.7" y="66.1">1nF</text>
<text x="486.8" y="66.1">1nF</text>
<text x="500.9" y="66.1">1nF</text>
<text x="515.1" y="66.1">1nF</text>
<text x="529.2" y="66.1">1nF</text>
<text x="543.3" y="66.1">1nF</text>
<text x="557.4" y="66.1">1nF</text>
<text x="201.8" y="89">1K</text>
<text x="201.8" y="85.8">R46</text>
<text x="109" y="94.3">3mm_R</text>
<text x="109" y="91.1">LED2</text>
<text x="131.9" y="94.3">3mm_G</text>
<text x="131.9" y="91.1">LED1</text>
<text x="127.7" y="112.3">R49</text>
<text x="127.7" y="115.5">510</text>
<text x="170.8" y="118.9">TP4056</text>
<text x="170.8" y="115.4">U9</text>
<text x="335.1" y="123.5">U12</text>
<text x="460.4" y="123.5">U14</text>
<text x="335.1" y="126.8">LM6206N3 (65Z5)</text>
<text x="460.4" y="126.8">LM6206N3 (65T5)</text>
<text x="113.6" y="142">10K</text>
<text x="113.6" y="138.8">R48</text>
<text x="375.7" y="142.2">C54</text>
<text x="421.6" y="142.2">C81</text>
<text x="435.7" y="142.2">C82</text>
<text x="449.8" y="142.2">C86</text>
<text x="497.4" y="142.2">C80</text>
<text x="511.5" y="142.2">C83</text>
<text x="525.6" y="142.2">C84</text>
<text x="539.8" y="142.2">C85</text>
<text x="375.7" y="145.5">1nF</text>
<text x="421.6" y="145.5">1nF</text>
<text x="435.7" y="145.5">1nF</text>
<text x="449.8" y="145.5">1nF</text>
<text x="497.4" y="145.5">1nF</text>
<text x="511.5" y="145.5">1nF</text>
<text x="525.6" y="145.5">1nF</text>
<text x="539.8" y="145.5">1nF</text>
<text x="201.8" y="173.7">1K</text>
<text x="201.8" y="170.5">R47</text>
<text x="37.3" y="202.8">POWER ON</text>
<text x="51" y="199.3">S1</text>
<text x="82.5" y="226.9">U13</text>
<text x="108.7" y="225.2">D4</text>
<text x="158" y="225.2">D5</text>
<text x="82.5" y="230.2">TL431</text>
<text x="108.7" y="228.4">1N5819</text>
<text x="158" y="228.4">1N5819</text>
<text x="239.5" y="239.9">SS34</text>
<text x="239.5" y="236.6">D7</text>
<text x="271.3" y="239.2">BZT52C8V2</text>
<text x="271.3" y="235.9">D9</text>
<text x="456.8" y="251.4">L6</text>
<text x="491.8" y="250.4">D10</text>
<text x="61.7" y="256.6">1nF</text>
<text x="61.7" y="253.4">C66</text>
<text x="76.6" y="256.6">10K</text>
<text x="76.6" y="253.4">R51</text>
<text x="95.2" y="256.6">1nF</text>
<text x="95.2" y="253.4">C67</text>
<text x="108.3" y="256.6">470K</text>
<text x="108.3" y="253.4">R52</text>
<text x="157.7" y="256.6">10K</text>
<text x="157.7" y="253.4">R53</text>
<text x="204.6" y="256.9">D8</text>
<text x="231.1" y="256.9">C89</text>
<text x="261.1" y="256.9">C92</text>
<text x="291" y="256.9">C93</text>
<text x="308.7" y="256.9">C94</text>
<text x="325.3" y="256.9">R58</text>
<text x="456.8" y="254.9">10uH</text>
<text x="491.8" y="253.6">SS34</text>
<text x="204.6" y="260.1">SS34</text>
<text x="231.1" y="260.1">100nF</text>
<text x="261.1" y="260.1">4u7F</text>
<text x="291" y="260.1">4u7F</text>
<text x="308.7" y="260.1">4u7F</text>
<text x="325.3" y="260.1">10K</text>
<text x="448.2" y="269.9">U16</text>
<text x="448.7" y="273.4">PT4103B23F</text>
<text x="407.5" y="281.3">4u7F</text>
<text x="407.5" y="278.1">C95</text>
<text x="423.3" y="281.3">4u7F</text>
<text x="423.3" y="278.1">C96</text>
<text x="511.5" y="281.6">C97</text>
<text x="527.4" y="281.6">C98</text>
<text x="511.5" y="284.8">4u7F</text>
<text x="527.4" y="284.8">4u7F</text>
<text x="213.4" y="299">10uH</text>
<text x="213.4" y="295.5">L5</text>
<text x="243.1" y="297.7">SS34</text>
<text x="243.1" y="294.5">D6</text>
<text x="293.2" y="297.4">BZT52C5V6</text>
<text x="293.2" y="294.1">ZD1</text>
<text x="208.3" y="309.4">U15</text>
<text x="438.1" y="309.5">1K</text>
<text x="438.1" y="306.3">R59</text>
<text x="487.5" y="309.5">1</text>
<text x="487.5" y="306.3">R60</text>
<text x="499.9" y="309.5">1</text>
<text x="499.9" y="306.3">R61</text>
<text x="208.7" y="312.6">TPS61041</text>
<text x="258.2" y="315.1">R56</text>
<text x="258.2" y="318.4">12K</text>
<text x="273.4" y="328.9">4u7F</text>
<text x="273.4" y="325.7">C87</text>
<text x="287.5" y="328.9">4u7F</text>
<text x="287.5" y="325.7">C88</text>
<text x="312.2" y="328.9">4u7F</text>
<text x="312.2" y="325.7">C90</text>
<text x="326.3" y="328.9">4u7F</text>
<text x="326.3" y="325.7">C91</text>
<text x="113.6" y="341.6">R54</text>
<text x="258.2" y="339.5">1K</text>
<text x="258.2" y="336.3">R57</text>
<text x="77.6" y="345.7">SPX29302T5</text>
<text x="77.6" y="342.2">U6</text>
<text x="113.6" y="344.8">4K7</text>
<text x="54.7" y="352.1">C71</text>
<text x="68.8" y="352.1">C72</text>
<text x="54.7" y="355.4">1nF</text>
<text x="68.8" y="355.4">1nF</text>
<text x="113.6" y="359.2">R55</text>
<text x="113.6" y="362.5">3K</text>
</g>
<g font-size="3.2" fill="#00f">
<text x="155" y="42">4</text>
<text x="188.7" y="42">5</text>
<text x="159.5" y="43.4">VCC</text>
<text x="180" y="43.4">BAT</text>
<text x="155" y="52.6">8</text>
<text x="159.5" y="54">CE</text>
<text x="182.3" y="55.7">EP</text>
<text x="188.7" y="54.3">9</text>
<text x="155" y="63.1">7</text>
<text x="159.5" y="64.6">CHRG#</text>
<text x="177.7" y="64.6">TEMP</text>
<text x="188.7" y="63.1">1</text>
<text x="391.2" y="63.1">2</text>
<text x="394.7" y="64.9">VOUT</text>
<text x="414.8" y="64.9">VOUT</text>
<text x="425.3" y="63.1">4</text>
<text x="391.2" y="66.7">3</text>
<text x="394.7" y="68.4">VIN</text>
<text x="155" y="73.7">6</text>
<text x="159.5" y="75.1">STDBY#</text>
<text x="177.2" y="75.1">PROG</text>
<text x="188.7" y="73.7">2</text>
<text x="173.9" y="84" transform="rotate(-90 173.9 84)">GND</text>
<text x="172.5" y="88.4" transform="rotate(-90 172.5 88.4)">3</text>
<text x="155" y="126.6">4</text>
<text x="159.5" y="128.1">VCC</text>
<text x="180" y="128.1">BAT</text>
<text x="188.7" y="126.6">5</text>
<text x="331" y="131.9">3</text>
<text x="358.4" y="131.9">2</text>
<text x="456.2" y="131.9">3</text>
<text x="483.7" y="131.9">2</text>
<text x="155" y="137.2">8</text>
<text x="336.2" y="133.4">Vin</text>
<text x="347.9" y="133.4">Vout</text>
<text x="461.4" y="133.4">Vin</text>
<text x="473.1" y="133.4">Vout</text>
<text x="159.5" y="138.6">CE</text>
<text x="182.3" y="140.4">EP</text>
<text x="188.7" y="139">9</text>
<text x="155" y="147.8">7</text>
<text x="159.5" y="149.2">CHRG#</text>
<text x="177.7" y="149.2">TEMP</text>
<text x="188.7" y="147.8">1</text>
<text x="155" y="158.4">6</text>
<text x="159.5" y="159.8">STDBY#</text>
<text x="177.2" y="159.8">PROG</text>
<text x="188.7" y="158.4">2</text>
<text x="172.5" y="173.1" transform="rotate(-90 172.5 173.1)">3</text>
<text x="173.9" y="168.6" transform="rotate(-90 173.9 168.6)">GND</text>
<text x="73.7" y="221.9" transform="rotate(-90 73.7 221.9)">1</text>
<text x="80.8" y="221.9" transform="rotate(-90 80.8 221.9)">2</text>
<text x="73.7" y="231.7" transform="rotate(-90 73.7 231.7)">3</text>
<text x="444.2" y="278.3">6</text>
<text x="448.7" y="279.8">IN</text>
<text x="463.2" y="279.8">SW</text>
<text x="471" y="278.3">1</text>
<text x="444.2" y="285.4">5</text>
<text x="448.7" y="286.8">OV</text>
<text x="461.2" y="286.8">GND</text>
<text x="471" y="285.4">2</text>
<text x="444.2" y="292.5">4</text>
<text x="448.7" y="293.9">EN</text>
<text x="464.5" y="293.9">FB</text>
<text x="471" y="292.5">3</text>
<text x="205.9" y="317.1">5</text>
<text x="226" y="317.1">1</text>
<text x="209.4" y="318.9">VIN</text>
<text x="219.2" y="318.9">SW</text>
<text x="205.9" y="324.2">4</text>
<text x="209.4" y="326">EN</text>
<text x="220.5" y="326">FB</text>
<text x="226" y="324.2">3</text>
<text x="85" y="350.3">ADJ</text>
<text x="93.5" y="348.9">5</text>
<text x="83.7" y="359.1">GND</text>
<text x="85.8" y="355.6">out</text>
<text x="93.5" y="357.7">3</text>
<text x="93.5" y="354.2">4</text>
<text x="88.1" y="362.7">in</text>
<text x="93.5" y="361.2">2</text>
<text x="73.8" y="366.5">6</text>
<text x="78.3" y="367.9">TAB EN</text>
<text x="93.5" y="366.5">1</text>
</g>
<g font-size="3.2">
<text x="391.2" y="59.6">1</text>
<text x="394.7" y="61.4">VSS/ADJ</text>
<text x="345.4" y="143.5" transform="rotate(-90 345.4 143.5)">1</text>
<text x="470.6" y="143.5" transform="rotate(-90 470.6 143.5)">1</text>
<text x="217.2" y="322.4">GND</text>
<text x="226" y="320.7">2</text>
</g>
<g font-size="2.1" fill="#a54b4b">
<text x="280.4" y="41.6">1</text>
<text x="280.4" y="45.2">2</text>
<text x="287.3" y="43.4">1</text>
<text x="287.3" y="46.9">2</text>
</g>
</svg>
